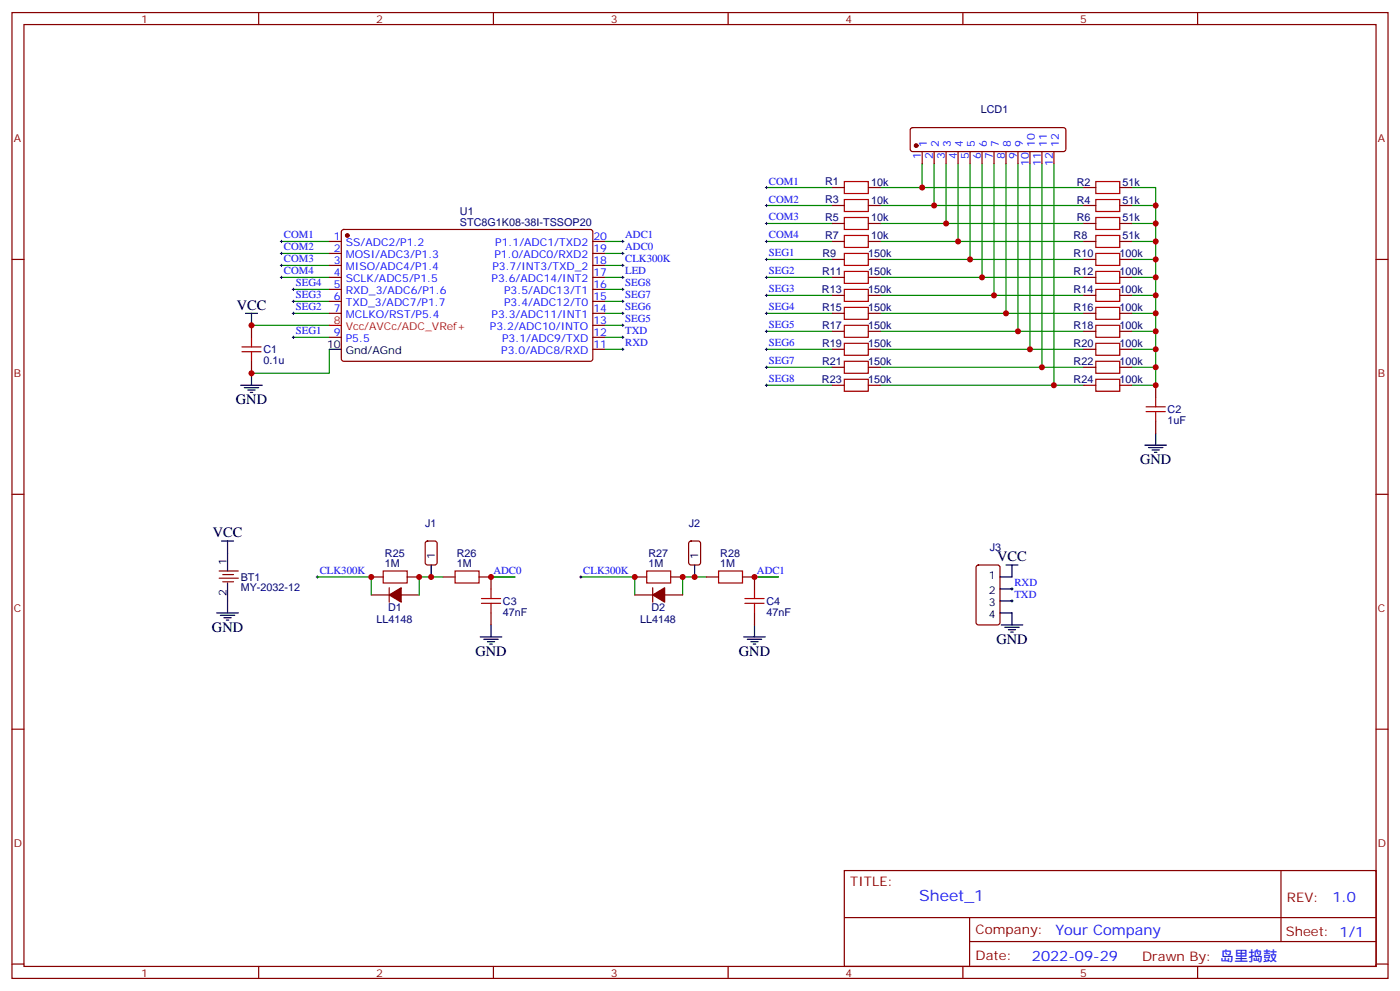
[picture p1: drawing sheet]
<svg xmlns="http://www.w3.org/2000/svg" width="412mm" height="292mm" viewBox="0 0 412 292" stroke-linecap="round" stroke-linejoin="round" font-family="sans-serif">
<g fill="none" stroke="#870000" stroke-width=".35">
<path d="M3.5 3.7h405.4v284.3h-405.4zM7.1 7.2h398.2v277.3h-398.2zM76.2 3.7v3.5M145.3 3.7v3.5M214.5 3.7v3.5M283.6 3.7v3.5M352.8 3.7v3.5M268.3 37.8l.5-.2h44.5l.5 .2 .2 .5v5.6l-.3 .5-.4 .2h-44.5l-.5-.2-.2-.5v-5.6zM245.2 55.2h3.5M255.8 55.2h3.5M271.6 44.6v3.6M275.2 44.6v3.6"/>
<path d="M278.7 44.6v3.6M282.2 44.6v3.6M285.8 44.6v3.6M289.3 44.6v3.6M292.8 44.6v3.6M296.3 44.6v3.6M299.9 44.6v3.6M303.4 44.6v3.6M306.9 44.6v3.6M310.4 44.6v3.6M319.3 55.2h3.5M329.8 55.2h3.6"/>
<path d="M3.5 76.4h3.6M97 71.1h3.5M97 74.6h3.5M97 78.1h3.5M100.8 67.8l.4-.2h73l.4 .7v37.6l-.7 .5-72.9-.1-.5-.6v-37.4zM174.6 71.1h3.6M174.6 74.6h3.6M174.6 78.1h3.6M245.2 76.4h3.5M245.2 71.1h3.5M245.2 65.8h3.5M245.2 60.5h3.5"/>
<path d="M255.8 76.4h3.5M255.8 71.1h3.5M255.8 65.8h3.5M255.8 60.5h3.5M319.3 76.4h3.5M319.3 71.1h3.5M319.3 65.8h3.5M319.3 60.5h3.5M329.8 76.4h3.6M329.8 71.1h3.6M329.8 65.8h3.6M329.8 60.5h3.6"/>
<path d="M405.3 76.4h3.6M74.1 95.8v3.5M97 92.3h3.5M97 81.7h3.5M97 85.2h3.5M97 88.7h3.5M97 99.3h3.5M174.6 92.3h3.6M174.6 81.7h3.6M174.6 85.2h3.6M174.6 88.7h3.6M174.6 99.3h3.6"/>
<path d="M174.6 95.8h3.6M245.2 97.5h3.5M245.2 92.3h3.5M245.2 87h3.5M245.2 81.7h3.5M255.8 97.5h3.5M255.8 92.3h3.5M255.8 87h3.5M255.8 81.7h3.5M319.3 97.5h3.5M319.3 92.3h3.5M319.3 87h3.5"/>
<path d="M319.3 81.7h3.5M329.8 97.5h3.6M329.8 92.3h3.6M329.8 87h3.6M329.8 81.7h3.6M74.1 106.4v3.5M174.6 102.8h3.6M245.2 113.4h3.5M245.2 108.1h3.5M245.2 102.8h3.5M255.8 113.4h3.5M255.8 108.1h3.5"/>
<path d="M255.8 102.8h3.5M319.3 113.4h3.5M319.3 108.1h3.5M319.3 102.8h3.5M329.8 113.4h3.6M329.8 108.1h3.6M329.8 102.8h3.6M340.4 113.4v3.5M340.4 124v3.5M3.5 145.5h3.6M125.5 159.5l.4-.2h2.2l.6 .4 .1 5.9-.5 .7h-2.4l-.6-.4-.1-5.9zM203.1 159.5l.5-.2h2.1l.6 .4 .1 5.9-.5 .7h-2.3l-.7-.4-.1-5.9z"/>
<path d="M405.3 145.5h3.6M64.6 168.1h5.6M64.6 170.2h5.6M65.6 169.2h3.2M65.6 171.3h3.2M109.4 169.9h3.5M109.4 175.2h5.3M114.7 173v4.3M118.2 175.2h5.3M119.9 169.9h3.6M130.5 169.9h3.6M141.1 169.9h3.5v3.5"/>
<path d="M187 169.9h3.5M187 175.2h5.3M192.3 173v4.3M195.8 175.2h5.3M197.6 169.9h3.5M208.1 169.9h3.6M218.7 169.9h3.5v3.5M287.7 166.5l.5-.2h5.7l.6 .5 .1 16.5-.5 .6-5.9 .1-.6-.5-.1-16.5zM144.6 180.4v3.6M222.2 180.4v3.6M3.5 214.7h3.6M405.3 214.7h3.6"/>
<path d="M248.7 256.3h156.6v28.2h-156.6zM377.3 256.3v20.9M248.7 270.1h156.5M285.6 277.2h119.6M285.6 270.1v14.2M3.5 283.8h3.6M76.2 284.5v3.5M145.3 284.5v3.5M214.5 284.5v3.5M283.6 284.5v3.5M352.8 284.5v3.5M405.3 283.8h3.6"/>
</g>
<g fill="none" stroke="#008700" stroke-width=".35">
<path d="M225.8 55.2h19.4M259.3 55.2h60M271.6 48.2v7M275.2 48.2v12.3M278.7 48.2v17.6M282.2 48.2v22.9M285.8 48.2v28.2M289.3 48.2v33.5M292.8 48.2v38.8M296.3 48.2v44.1M299.9 48.2v49.3M303.4 48.2v54.6"/>
<path d="M306.9 48.2v59.9M310.4 48.2v65.2M333.4 55.2h7v58.2h-7M82.9 71.1h14.1M82.9 74.6h14.1M82.9 78.1h14.1M178.2 78.1h5.2M178.2 71.1h5.2M178.2 74.6h5.2M225.8 71.1h19.4M225.8 76.4h19.4M225.8 65.8h19.4"/>
<path d="M225.8 60.5h19.4M259.3 71.1h60M259.3 76.4h60M259.3 65.8h60M259.3 60.5h60M333.4 71.1h7M333.4 76.4h7M333.4 65.8h7M333.4 60.5h7M74.1 95.8h22.9M82.9 81.7h14.1M86.4 85.2h10.6"/>
<path d="M86.4 88.7h10.6M86.4 92.3h10.6M86.4 99.3h10.6M178.2 85.2h5.2M178.2 88.7h5.2M178.2 92.3h5.2M178.2 95.8h5.2M178.2 81.7h5.2M178.2 99.3h5.2M225.8 97.5h19.4M225.8 92.3h19.4M225.8 87h19.4"/>
<path d="M225.8 81.7h19.4M259.3 92.3h60M259.3 81.7h60M259.3 97.5h60M259.3 87h60M333.4 92.3h7M333.4 81.7h7M333.4 97.5h7M333.4 87h7M97 102.8v7.1h-22.9M178.2 102.8h5.2M225.8 113.4h19.4"/>
<path d="M225.8 108.1h19.4M225.8 102.8h19.4M259.3 102.8h60M259.3 108.1h60M259.3 113.4h60M333.4 102.8h7M333.4 108.1h7M93.5 169.9h15.9v5.3M130.5 169.9h-7v5.3M144.6 169.9h7.1M171.1 169.9h15.9v5.3M208.1 169.9h-7v5.3"/>
<path d="M222.2 169.9h7.1"/>
</g>
<g fill="none" stroke="#000" stroke-width=".29">
<path d="M225.4 55.2h.7M225.8 54.9v.7M82.5 74.6h.8M82.5 71.1h.8M82.5 78.1h.8M82.9 70.7v.7M82.9 74.3v.7M82.9 77.8v.7M183.1 74.6h.7M183.1 71.1h.7M183.1 78.1h.7M183.4 70.7v.7"/>
<path d="M183.4 74.3v.7M183.4 77.8v.7M225.4 71.1h.7M225.4 76.4h.7M225.4 65.8h.7M225.4 60.5h.7M225.8 60.1v.8M225.8 65.4v.7M225.8 70.7v.7M225.8 76v.7M82.5 81.7h.8M82.9 81.3v.7"/>
<path d="M86.1 99.3h.7M86.1 92.3h.7M86.1 88.7h.7M86.1 85.2h.7M86.4 84.8v.7M86.4 88.4v.7M86.4 91.9v.7M86.4 99v.7M183.1 99.3h.7M183.1 81.7h.7M183.1 95.8h.7M183.1 92.3h.7"/>
<path d="M183.1 88.7h.7M183.1 85.2h.7M183.4 81.3v.7M183.4 84.8v.7M183.4 88.4v.7M183.4 91.9v.7M183.4 95.4v.7M183.4 99v.7M225.4 81.7h.7M225.4 92.3h.7M225.4 97.5h.7M225.4 87h.7"/>
<path d="M225.8 81.3v.7M225.8 86.6v.7M225.8 91.9v.7M225.8 97.2v.7M183.1 102.8h.7M183.4 102.5v.7M225.4 102.8h.7M225.4 113.4h.7M225.4 108.1h.7M225.8 102.5v.7M225.8 107.8v.7M225.8 113.1v.7"/>
<path d="M93.1 169.9h.7M93.5 169.5v.7M144.3 169.9h.7M144.6 169.5v.7M170.7 169.9h.7M171.1 169.5v.7M221.9 169.9h.7M222.2 169.5v.7M297.7 176.9h.7M297.7 173.4h.7M298.1 173v.7M298.1 176.6v.7"/>
</g>
<g fill="none" stroke="#000" stroke-width=".35">
<path d="M72.3 92.3h3.5M74.1 92.3v3.5M70.9 113.4h6.4M72 114.1h4.2M73 114.8h2.1M73.7 115.5h.7M74.1 109.9v3.5M97 102.8h3.5M337.3 131.1h6.3M338.3 131.8h4.2M339.4 132.5h2.1M340.1 133.2h.7"/>
<path d="M340.4 127.5v3.6M65.3 159.3h3.5M67 159.3v8.8M67 171.6v8.8M127 166.3v3.6M204.6 166.3v3.6M294.6 173.4h3.5M294.6 176.9h3.5M296.3 166.3h3.6M298.1 166.3v3.6h-3.5M63.9 180.4h6.3M64.9 181.2h4.2"/>
<path d="M66 181.9h2.1M66.7 182.6h.7M141.5 187.5h6.3M142.5 188.2h4.3M143.6 188.9h2.1M144.3 189.6h.7M144.6 184v3.5M219.1 187.5h6.3M220.1 188.2h4.3M221.2 188.9h2.1M221.9 189.6h.7M222.2 184v3.5"/>
<path d="M294.6 180.4h3.5v3.6M294.9 184h6.4M296 184.7h4.2M297 185.4h2.2M297.7 186.1h.7"/>
</g>
<g fill="none" stroke="#a10000" stroke-width=".35">
<path d="M248.7 58.7h7.1v3.6h-7.1zM248.7 53.4h7.1v3.6h-7.1zM322.8 58.7h7v3.6h-7zM322.8 53.4h7v3.6h-7zM248.7 79.9h7.1v3.5h-7.1zM248.7 74.6h7.1v3.5h-7.1zM248.7 69.3h7.1v3.5h-7.1zM248.7 64h7.1v3.6h-7.1zM322.8 79.9h7v3.5h-7zM322.8 74.6h7v3.5h-7zM322.8 69.3h7v3.5h-7zM322.8 64h7v3.6h-7z"/>
<path d="M74.1 99.3v2.8M248.7 95.8h7.1v3.5h-7.1zM248.7 90.5h7.1v3.5h-7.1zM248.7 85.2h7.1v3.5h-7.1zM322.8 95.8h7v3.5h-7zM322.8 90.5h7v3.5h-7zM322.8 85.2h7v3.5h-7zM71.3 103.5h5.6M71.3 102.1h5.6M74.1 103.5v2.9M248.7 111.7h7.1v3.5h-7.1zM248.7 106.4h7.1v3.5h-7.1z"/>
<path d="M248.7 101.1h7.1v3.5h-7.1zM322.8 111.7h7v3.5h-7zM322.8 106.4h7v3.5h-7zM322.8 101.1h7v3.5h-7zM337.6 119.8h5.7M340.4 116.9v2.9M337.6 121.2h5.7M340.4 121.2v2.8M112.9 168.1h7v3.5h-7zM134.1 168.1h7v3.5h-7zM141.8 177.6h5.7M141.8 176.2h5.7"/>
<path d="M144.6 173.4v2.8M144.6 177.6v2.8M190.5 168.1h7.1v3.5h-7.1zM211.7 168.1h7v3.5h-7zM219.4 177.6h5.7M219.4 176.2h5.7M222.2 173.4v2.8M222.2 177.6v2.8"/>
</g>
<g fill="#870000" stroke="#870000" stroke-width=".35">
<path d="M192.3 175.2l3.5-2.2v4.3z"/>
<path d="M114.7 175.2l3.5-2.2v4.3z"/>
<circle cx="269.9" cy="42.9" r=".53"/>
<circle cx="102.3" cy="69.3" r=".53"/>
</g>
<path d="M97 95.8h3.5" fill="none" stroke="#f00" stroke-width=".35"/>
<g fill="#c00">
<circle cx="74.1" cy="95.8" r=".88"/>
<circle cx="74.1" cy="109.9" r=".88"/>
<circle cx="222.3" cy="169.9" r=".88"/>
<circle cx="187" cy="169.9" r=".88"/>
<circle cx="201.1" cy="169.9" r=".88"/>
<circle cx="204.6" cy="169.9" r=".88"/>
<circle cx="127" cy="169.9" r=".88"/>
<circle cx="123.5" cy="169.9" r=".88"/>
<circle cx="109.4" cy="169.9" r=".88"/>
<circle cx="144.6" cy="169.9" r=".88"/>
<circle cx="340.4" cy="113.4" r=".88"/>
<circle cx="340.4" cy="108.1" r=".88"/>
<circle cx="340.4" cy="102.8" r=".88"/>
<circle cx="340.4" cy="97.5" r=".88"/>
<circle cx="340.4" cy="92.3" r=".88"/>
<circle cx="340.4" cy="87" r=".88"/>
<circle cx="340.4" cy="81.7" r=".88"/>
<circle cx="340.4" cy="76.4" r=".88"/>
<circle cx="340.4" cy="71.1" r=".88"/>
<circle cx="340.4" cy="65.8" r=".88"/>
<circle cx="340.4" cy="60.5" r=".88"/>
<circle cx="310.4" cy="113.4" r=".88"/>
<circle cx="306.9" cy="108.1" r=".88"/>
<circle cx="303.4" cy="102.8" r=".88"/>
<circle cx="299.9" cy="97.5" r=".88"/>
<circle cx="296.3" cy="92.3" r=".88"/>
<circle cx="292.8" cy="87" r=".88"/>
<circle cx="289.3" cy="81.7" r=".88"/>
<circle cx="285.8" cy="76.4" r=".88"/>
<circle cx="282.2" cy="71.1" r=".88"/>
<circle cx="278.7" cy="65.8" r=".88"/>
<circle cx="275.2" cy="60.5" r=".88"/>
<circle cx="271.6" cy="55.2" r=".88"/>
</g>
<text font-size="4.6" fill="#00f" x="270.8" y="265.3">Sheet_1</text>
<g font-size="4.2">
<text x="69.7" y="91.1">VCC</text>
<text x="69.5" y="119.1">GND</text>
<text x="335.8" y="136.7">GND</text>
<text x="62.7" y="158.2">VCC</text>
<text x="293.7" y="165.2">VCC</text>
<text x="62.4" y="186.1">GND</text>
<text x="293.5" y="189.6">GND</text>
<text x="140.1" y="193.1">GND</text>
<text x="217.7" y="193.1">GND</text>
</g>
<g font-size="4.2" fill="#00f">
<text x="392.5" y="265.6">1.0</text>
<text x="310.9" y="275.1">Your Company</text>
<text x="304" y="282.9">2022-09-29</text>
</g>
<g font-size="3.9" fill="#800">
<text x="250.5" y="260.9">TITLE:</text>
<text x="379.1" y="265.6">REV:</text>
<text x="287.4" y="275.1">Company:</text>
<text x="378.7" y="275.7">Sheet: 1/1</text>
<text x="287.4" y="282.8">Date:</text>
<text x="336.4" y="282.8">Drawn By: 岛里捣鼓</text>
</g>
<g font-size="3.2" fill="#800">
<text x="41.6" y="6.7">1</text>
<text x="110.8" y="6.7">2</text>
<text x="179.9" y="6.7">3</text>
<text x="249.1" y="6.7">4</text>
<text x="318.2" y="6.7">5</text>
<text x="4.1" y="41.8">A</text>
<text x="405.9" y="41.8">A</text>
<text x="4.1" y="110.9">B</text>
<text x="405.9" y="110.9">B</text>
<text x="4.1" y="180.1">C</text>
<text x="405.9" y="180.1">C</text>
<text x="4.1" y="249.2">D</text>
<text x="405.9" y="249.2">D</text>
<text x="41.6" y="287.5">1</text>
<text x="110.8" y="287.5">2</text>
<text x="179.9" y="287.5">3</text>
<text x="249.1" y="287.5">4</text>
<text x="318.2" y="287.5">5</text>
</g>
<g font-size="3.2" fill="#000080">
<text x="288.9" y="33.3">LCD1</text>
<text x="243" y="59.9">R3</text>
<text x="243.1" y="54.6">R1</text>
<text x="256.6" y="59.9">10k</text>
<text x="256.6" y="54.6">10k</text>
<text x="317.2" y="59.9">R4</text>
<text x="317.2" y="54.6">R2</text>
<text x="330.7" y="59.9">51k</text>
<text x="330.7" y="54.6">51k</text>
<text x="135.5" y="63.3">U1</text>
<text x="243.1" y="65.2">R5</text>
<text x="256.6" y="65.2">10k</text>
<text x="317.2" y="65.2">R6</text>
<text x="330.7" y="65.2">51k</text>
<text x="135.5" y="66.5">STC8G1K08-38I-TSSOP20</text>
<text x="243.1" y="70.5">R7</text>
<text x="256.6" y="70.5">10k</text>
<text x="316.2" y="70.5">R8</text>
<text x="330.7" y="70.5">51k</text>
<text x="242.3" y="75.8">R9</text>
<text x="255.7" y="75.8">150k</text>
<text x="316.2" y="75.8">R10</text>
<text x="329.8" y="75.8">100k</text>
<text x="242.2" y="81.1">R11</text>
<text x="255.7" y="81.1">150k</text>
<text x="316.2" y="81.1">R12</text>
<text x="329.8" y="81.1">100k</text>
<text x="242.1" y="86.3">R13</text>
<text x="255.7" y="86.4">150k</text>
<text x="316.2" y="86.4">R14</text>
<text x="329.8" y="86.4">100k</text>
<text x="242.2" y="91.6">R15</text>
<text x="255.7" y="91.7">150k</text>
<text x="316.2" y="91.7">R16</text>
<text x="329.8" y="91.7">100k</text>
<text x="242.2" y="96.9">R17</text>
<text x="255.7" y="97">150k</text>
<text x="316.2" y="97">R18</text>
<text x="329.8" y="97">100k</text>
<text x="77.6" y="107.2">0.1u</text>
<text x="77.6" y="104">C1</text>
<text x="242.2" y="107.5">R21</text>
<text x="242.2" y="102.2">R19</text>
<text x="255.7" y="102.2">150k</text>
<text x="255.7" y="107.5">150k</text>
<text x="316.2" y="107.5">R22</text>
<text x="316.2" y="102.2">R20</text>
<text x="329.8" y="107.5">100k</text>
<text x="329.8" y="102.2">100k</text>
<text x="242.1" y="112.8">R23</text>
<text x="255.7" y="112.8">150k</text>
<text x="316.2" y="112.8">R24</text>
<text x="329.8" y="112.8">100k</text>
<text x="344" y="124.8">1uF</text>
<text x="344" y="121.6">C2</text>
<text x="125.3" y="155.1">J1</text>
<text x="202.9" y="155.1">J2</text>
<text x="113.4" y="167">1M</text>
<text x="113.4" y="163.9">R25</text>
<text x="134.6" y="167">1M</text>
<text x="134.6" y="163.9">R26</text>
<text x="191" y="167">1M</text>
<text x="191" y="163.9">R27</text>
<text x="212.2" y="167">1M</text>
<text x="212.2" y="163.9">R28</text>
<text x="291.5" y="162.1">J3</text>
<text x="70.9" y="170.9">BT1</text>
<text x="70.9" y="174.1">MY-2032-12</text>
<text x="114.3" y="179.9">D1</text>
<text x="148.2" y="178.1">C3</text>
<text x="191.9" y="179.9">D2</text>
<text x="225.8" y="178.1">C4</text>
<text x="110.9" y="183.4">LL4148</text>
<text x="148.2" y="181.2">47nF</text>
<text x="188.5" y="183.4">LL4148</text>
<text x="225.8" y="181.2">47nF</text>
</g>
<g font-size="3.2" fill="#00f">
<text x="271.3" y="46.8" transform="rotate(-90 271.3 46.8)">1</text>
<text x="273" y="43.3" transform="rotate(-90 273 43.3)">1</text>
<text x="274.8" y="46.8" transform="rotate(-90 274.8 46.8)">2</text>
<text x="276.6" y="43.3" transform="rotate(-90 276.6 43.3)">2</text>
<text x="278.3" y="46.8" transform="rotate(-90 278.3 46.8)">3</text>
<text x="280.1" y="43.3" transform="rotate(-90 280.1 43.3)">3</text>
<text x="281.9" y="46.8" transform="rotate(-90 281.9 46.8)">4</text>
<text x="283.6" y="43.3" transform="rotate(-90 283.6 43.3)">4</text>
<text x="285.4" y="46.8" transform="rotate(-90 285.4 46.8)">5</text>
<text x="287.2" y="43.3" transform="rotate(-90 287.2 43.3)">5</text>
<text x="288.9" y="46.8" transform="rotate(-90 288.9 46.8)">6</text>
<text x="290.7" y="43.3" transform="rotate(-90 290.7 43.3)">6</text>
<text x="292.5" y="46.8" transform="rotate(-90 292.5 46.8)">7</text>
<text x="294.2" y="43.3" transform="rotate(-90 294.2 43.3)">7</text>
<text x="296" y="46.8" transform="rotate(-90 296 46.8)">8</text>
<text x="297.7" y="43.3" transform="rotate(-90 297.7 43.3)">8</text>
<text x="299.5" y="46.8" transform="rotate(-90 299.5 46.8)">9</text>
<text x="301.3" y="43.3" transform="rotate(-90 301.3 43.3)">9</text>
<text x="304.8" y="43.3" transform="rotate(-90 304.8 43.3)">10</text>
<text x="308.3" y="43.3" transform="rotate(-90 308.3 43.3)">11</text>
<text x="311.9" y="43.3" transform="rotate(-90 311.9 43.3)">12</text>
<text x="303" y="48.8" transform="rotate(-90 303 48.8)">10</text>
<text x="306.6" y="48.8" transform="rotate(-90 306.6 48.8)">11</text>
<text x="310.1" y="48.8" transform="rotate(-90 310.1 48.8)">12</text>
<text x="226.5" y="59.6">COM2</text>
<text x="226.5" y="54.3">COM1</text>
<text x="226.5" y="64.9">COM3</text>
<text x="83.6" y="70.2">COM1</text>
<text x="98.4" y="70.7">1</text>
<text x="174.8" y="70.7">20</text>
<text x="184.1" y="70.2">ADC1</text>
<text x="226.5" y="70.2">COM4</text>
<text x="83.6" y="77.3">COM3</text>
<text x="83.6" y="73.7">COM2</text>
<text x="98.4" y="74.3">2</text>
<text x="98.4" y="77.8">3</text>
<text x="101.8" y="72.5">SS/ADC2/P1.2</text>
<text x="101.8" y="76">MOSI/ADC3/P1.3</text>
<text x="145.7" y="76">P1.0/ADC0/RXD2</text>
<text x="145.9" y="72.5">P1.1/ADC1/TXD2</text>
<text x="174.8" y="77.8">18</text>
<text x="174.8" y="74.3">19</text>
<text x="184.1" y="73.7">ADC0</text>
<text x="184.1" y="77.3">CLK300K</text>
<text x="226.5" y="75.5">SEG1</text>
<text x="83.6" y="80.8">COM4</text>
<text x="98.4" y="81.3">4</text>
<text x="101.8" y="79.6">MISO/ADC4/P1.4</text>
<text x="101.8" y="83.1">SCLK/ADC5/P1.5</text>
<text x="144.8" y="83.1">P3.6/ADC14/INT2</text>
<text x="145" y="79.6">P3.7/INT3/TXD_2</text>
<text x="174.8" y="81.3">17</text>
<text x="184.1" y="80.8">LED</text>
<text x="226.5" y="80.8">SEG2</text>
<text x="87.1" y="87.8">SEG3</text>
<text x="87.1" y="84.3">SEG4</text>
<text x="98.4" y="84.8">5</text>
<text x="98.4" y="88.4">6</text>
<text x="101.8" y="86.6">RXD_3/ADC6/P1.6</text>
<text x="148.5" y="86.6">P3.5/ADC13/T1</text>
<text x="174.8" y="88.4">15</text>
<text x="174.8" y="84.8">16</text>
<text x="184.1" y="87.8">SEG7</text>
<text x="184.1" y="84.3">SEG8</text>
<text x="226.5" y="86.1">SEG3</text>
<text x="87.1" y="91.4">SEG2</text>
<text x="98.4" y="91.9">7</text>
<text x="101.8" y="90.1">TXD_3/ADC7/P1.7</text>
<text x="101.8" y="93.7">MCLKO/RST/P5.4</text>
<text x="144.8" y="93.7">P3.3/ADC11/INT1</text>
<text x="148.5" y="90.1">P3.4/ADC12/T0</text>
<text x="174.8" y="95.4">13</text>
<text x="174.8" y="91.9">14</text>
<text x="184.1" y="94.9">SEG5</text>
<text x="184.1" y="91.4">SEG6</text>
<text x="226.5" y="91.4">SEG4</text>
<text x="87.1" y="98.4">SEG1</text>
<text x="98.4" y="99">9</text>
<text x="101.8" y="100.7">P5.5</text>
<text x="144.3" y="97.2">P3.2/ADC10/INTO</text>
<text x="147.9" y="100.7">P3.1/ADC9/TXD</text>
<text x="174.8" y="99">12</text>
<text x="184.1" y="98.4">TXD</text>
<text x="184.1" y="102">RXD</text>
<text x="226.5" y="102">SEG6</text>
<text x="226.5" y="96.7">SEG5</text>
<text x="147.7" y="104.2">P3.0/ADC8/RXD</text>
<text x="174.8" y="102.5">11</text>
<text x="226.5" y="107.2">SEG7</text>
<text x="226.5" y="112.5">SEG8</text>
<text x="94.2" y="169">CLK300K</text>
<text x="145.3" y="169">ADC0</text>
<text x="171.8" y="169">CLK300K</text>
<text x="223" y="169">ADC1</text>
<text x="298.8" y="172.5">RXD</text>
<text x="298.8" y="176">TXD</text>
</g>
<g font-size="3.2" fill="#f00">
<text x="98.4" y="95.4">8</text>
<text x="101.8" y="97.2">Vcc/AVCc/ADC_VRef+</text>
</g>
<g font-size="3.2">
<text x="96.3" y="102.5">10</text>
<text x="101.8" y="104.2">Gnd/AGnd</text>
<text x="66.7" y="166.3" transform="rotate(-90 66.7 166.3)">1</text>
<text x="128.1" y="164.6" transform="rotate(-90 128.1 164.6)">1</text>
<text x="205.7" y="164.6" transform="rotate(-90 205.7 164.6)">1</text>
<text x="291.2" y="170.6">1</text>
<text x="66.7" y="175.4" transform="rotate(-90 66.7 175.4)">2</text>
<text x="291.2" y="174.8">2</text>
<text x="291.2" y="178.3">3</text>
<text x="291.2" y="181.9">4</text>
</g>
</svg>
